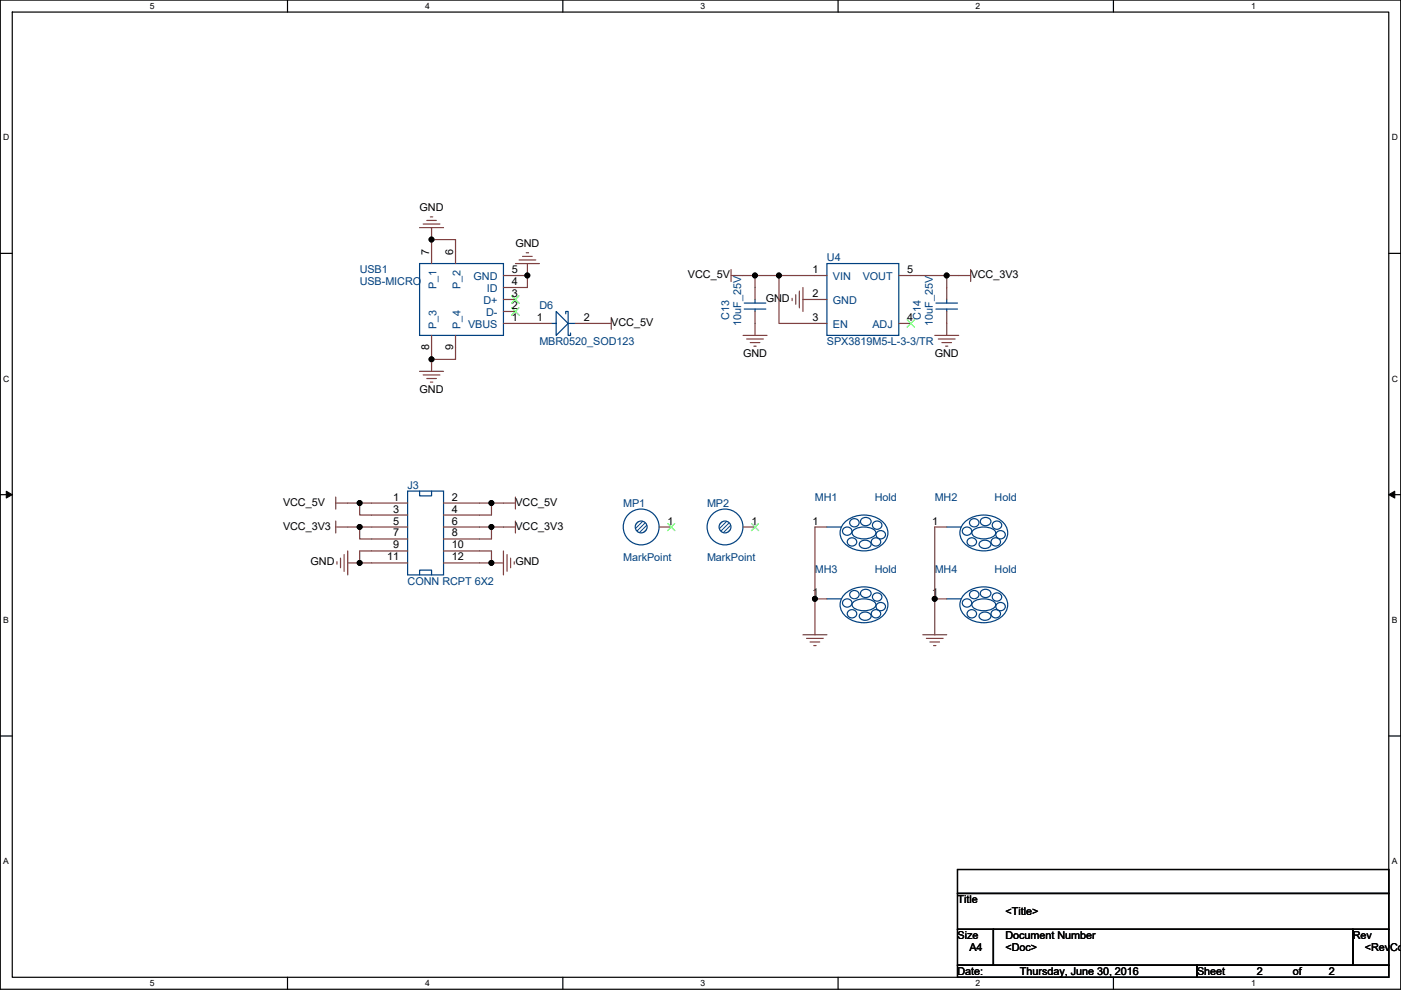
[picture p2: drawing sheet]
<svg xmlns="http://www.w3.org/2000/svg" width="297mm" height="210mm" viewBox="0 0 297 210" stroke-linecap="round" stroke-linejoin="round" font-family="sans-serif">
<path d="M.1 0h296.9v209.8h-296.9zM2.6 2.6h291.8v204.7h-291.8z" fill="none" stroke="#000" stroke-width=".25"/>
<g fill="#fff">
<path d="M31.8 .3h1v2h-1z"/>
<path d="M31.8 207.5h1v2.1h-1z"/>
</g>
<path d="M61 0v2.6M61 207.3v2.5" fill="none" stroke="#000" stroke-width=".25"/>
<g fill="#fff">
<path d="M90.1 .3h1v2h-1z"/>
<path d="M90.1 207.5h1v2.1h-1z"/>
</g>
<path d="M119.3 0v2.6M119.3 207.3v2.5" fill="none" stroke="#000" stroke-width=".25"/>
<g fill="#fff">
<path d="M148.5 .3h1v2h-1z"/>
<path d="M148.5 207.5h1v2.1h-1z"/>
</g>
<path d="M177.7 0v2.6M177.7 207.3v2.5" fill="none" stroke="#000" stroke-width=".25"/>
<g fill="#fff">
<path d="M206.9 .3h1v2h-1z"/>
<path d="M206.9 207.5h1v2.1h-1z"/>
</g>
<path d="M236.1 0v2.6M236.1 207.3v2.5" fill="none" stroke="#000" stroke-width=".25"/>
<g fill="#fff">
<path d="M265.2 .3h1v2h-1z"/>
<path d="M265.2 207.5h1v2.1h-1z"/>
<path d="M.7 28.2h1.3v2h-1.3z"/>
<path d="M295.1 28.2h1.3v2h-1.3z"/>
<path d="M.7 79.3h1.3v2.1h-1.3z"/>
<path d="M295.1 79.3h1.3v2.1h-1.3z"/>
</g>
<path d="M.1 53.7h2.5M294.4 53.7h2.6" fill="none" stroke="#000" stroke-width=".25"/>
<g fill="#fff">
<path d="M.7 130.5h1.2v2h-1.2z"/>
<path d="M295.1 130.5h1.2v2h-1.2z"/>
</g>
<path d="M.1 104.9h2.5M294.4 104.9h2.6" fill="none" stroke="#000" stroke-width=".25"/>
<path d="M1.3 104.2l1.3 .7-1.3 .7zM294.4 104.9l1.3-.7v1.4z" fill="#000" stroke="#000" stroke-width=".21"/>
<g fill="#fff">
<path d="M.7 181.7h1.2v2h-1.2z"/>
<path d="M295.1 181.7h1.2v2h-1.2z"/>
</g>
<path d="M.1 156.1h2.5M294.4 156.1h2.6M203 184.4h91.4v5.1h-91.4zM203 189.5h91.4v7.6h-91.4zM203 197.1h7.6v7.6h-7.6zM210.6 197.1h76.2v7.6h-76.2zM286.8 197.1h7.6v7.6h-7.6zM203 204.7h50.8v2.6h-50.8zM253.8 204.7h40.6v2.6h-40.6z" fill="none" stroke="#000" stroke-width=".25"/>
<g fill="none" stroke="#804040" stroke-width=".25">
<path d="M89 48.3h5M89.7 47.5h3.6M90.5 46.8h2M91.2 46h.6M109.3 55.9h5.1M110 55.1h3.6M110.8 54.4h2M111.6 53.6h.5M155 58.4h2.5M155 57.2v2.5M203.3 58.4h2.5M205.8 57.2v2.5"/>
<path d="M89 78.8h5M89.7 79.5h3.6M127.1 68.6h2.5M129.6 67.3v2.6M157.5 71.1h5.1M158.3 71.9h3.6M159.1 72.7h2M159.8 73.4h.5M168 63.3v.5M168.7 62.5v2M169.5 61.7v3.6M170.2 61v5.1"/>
<path d="M198.2 71.1h5.1M198.9 71.9h3.6M199.7 72.7h2M200.5 73.4h.5M90.5 80.3h2M91.2 81h.6M71.2 111.8h2.5M71.2 110.5v2.6M71.2 106.7h2.5M71.2 105.4v2.6M71.4 119.1v.6M72.2 118.4v2"/>
<path d="M73 117.6v3.6M73.7 116.9v5M106.7 111.8h2.6M106.7 106.7h2.6M106.7 116.9v5M107.5 117.6v3.6M108.3 118.4v2M109 119.1v.6M109.3 110.5v2.6M109.3 105.4v2.6M170.2 134.6h5.1M171 135.4h3.6"/>
<path d="M171.8 136.2h2M172.5 136.9h.5M195.6 134.6h5.1M196.4 135.4h3.6M197.2 136.2h2M197.9 136.9h.5"/>
</g>
<circle cx="153.7" cy="111.8" r="1.26" fill="#fff"/>
<circle cx="153.7" cy="111.8" r="1.26" fill="#004080" stroke="#004080" stroke-width=".25"/>
<g fill="none" stroke="#004080" stroke-width=".25">
<path d="M89 55.9h17.7v15.2h-17.7zM175.3 55.9h15.3v15.2h-15.3zM116.9 68.6h1v-2.5l2.6 2.5-2.6 2.5v-2.5M119.9 66.6v-.5h.6v5h.5v-.5M120.5 68.6h1.5M157.8 64.3h4.6M157.8 65.6h4.6M160.1 65.6v.5M160.1 63.5v.8M198.4 64.3h4.6M198.4 65.6h4.6M200.7 65.6v.5"/>
<path d="M200.7 63.5v.8M86.4 104.2h7.6v17.7h-7.6zM89 104.2v1h2.5v-1M200.7 111.8h3.1M204.3 112a.93 .93 0 0 1 1.5 .1 .93 .93 0 0 1-.4 1.4 .92 .92 0 0 1-1.1-.3 .92 .92 0 0 1 0-1.2zM204.7 110.6a5.9 5.9 0 0 1 8.6 1.1 3.4 3.4 0 0 1-2.2 4.6 5.8 5.8 0 0 1-7.3-1.9 3.1 3.1 0 0 1 .9-3.8zM205.3 114.3a.93 .93 0 0 1 1.5 .1 .93 .93 0 0 1-.4 1.4 .92 .92 0 0 1-1.1-.3 .92 .92 0 0 1 0-1.2zM205.8 110.3a.93 .93 0 0 1 1.5 0 .93 .93 0 0 1-.4 1.4 .92 .92 0 0 1-1.1-.3 .92 .92 0 0 1 0-1.1zM206.4 112.4a3.9 3.9 0 0 1 4.6 .3 .92 .92 0 0 1-.6 1.2 3.8 3.8 0 0 1-4.3-.5v-.4zM207.8 114.9a1.41 1.41 0 0 1 2.3 .5 1.34 1.34 0 0 1-1.3 .9 1.34 1.34 0 0 1-1.2-.9zM208.2 110a1.21 1.21 0 0 1 1.9 .6 1.17 1.17 0 0 1-1.1 .9 1.17 1.17 0 0 1-1.2-.9zM210.4 114.3a.93 .93 0 0 1 1.5 .1 .93 .93 0 0 1-.4 1.4 .92 .92 0 0 1-1.1-.3 .92 .92 0 0 1 0-1.2z"/>
<path d="M210.7 110.8a.93 .93 0 0 1 1.4 0 .93 .93 0 0 1-.3 1.4 .92 .92 0 0 1-1.2-.3 .92 .92 0 0 1 .1-1.1zM211.4 112.8a.93 .93 0 0 1 1.5 0 .93 .93 0 0 1-.4 1.4 .92 .92 0 0 1-1.1-.2 .92 .92 0 0 1 0-1.2zM89 121.9v-1h2.5v1M175.3 127h3.1M178.9 127.3a.93 .93 0 0 1 1.5 0 .93 .93 0 0 1-.4 1.4 .92 .92 0 0 1-1.1-.3 .92 .92 0 0 1 0-1.1zM179.3 125.8a5.9 5.9 0 0 1 8.6 1.1 3.4 3.4 0 0 1-2.2 4.7 5.8 5.8 0 0 1-7.3-2 3.1 3.1 0 0 1 .9-3.8zM179.9 129.6a.93 .93 0 0 1 1.5 0 .93 .93 0 0 1-.4 1.4 .92 .92 0 0 1-1.1-.3 .92 .92 0 0 1 0-1.1zM180.4 125.5a.93 .93 0 0 1 1.5 0 .93 .93 0 0 1-.4 1.4 .92 .92 0 0 1-1.1-.2 .92 .92 0 0 1 0-1.2zM181 127.6a3.9 3.9 0 0 1 4.6 .3 .92 .92 0 0 1-.6 1.3 3.8 3.8 0 0 1-4.3-.6v-.3zM182.4 130.2a1.41 1.41 0 0 1 2.3 .5 1.34 1.34 0 0 1-1.3 .9 1.34 1.34 0 0 1-1.2-.9zM182.8 125.2a1.21 1.21 0 0 1 1.9 .7 1.17 1.17 0 0 1-1.1 .8 1.17 1.17 0 0 1-1.2-.8zM185 129.6a.93 .93 0 0 1 1.5 0 .93 .93 0 0 1-.4 1.4 .92 .92 0 0 1-1.1-.3 .92 .92 0 0 1 0-1.1z"/>
<path d="M185.3 126a.93 .93 0 0 1 1.4 0 .93 .93 0 0 1-.3 1.4 .92 .92 0 0 1-1.2-.2 .92 .92 0 0 1 .1-1.2zM186 128a.93 .93 0 0 1 1.5 .1 .93 .93 0 0 1-.4 1.4 .92 .92 0 0 1-1.1-.3 .92 .92 0 0 1 0-1.2zM200.7 127h3.1M204.3 127.3a.93 .93 0 0 1 1.5 0 .93 .93 0 0 1-.4 1.4 .92 .92 0 0 1-1.1-.3 .92 .92 0 0 1 0-1.1zM204.7 125.8a5.9 5.9 0 0 1 8.6 1.1 3.4 3.4 0 0 1-2.2 4.7 5.8 5.8 0 0 1-7.3-2 3.1 3.1 0 0 1 .9-3.8zM205.3 129.6a.93 .93 0 0 1 1.5 0 .93 .93 0 0 1-.4 1.4 .92 .92 0 0 1-1.1-.3 .92 .92 0 0 1 0-1.1zM205.8 125.5a.93 .93 0 0 1 1.5 0 .93 .93 0 0 1-.4 1.4 .92 .92 0 0 1-1.1-.2 .92 .92 0 0 1 0-1.2zM206.4 127.6a3.9 3.9 0 0 1 4.6 .3 .92 .92 0 0 1-.6 1.3 3.8 3.8 0 0 1-4.3-.6v-.3zM207.8 130.2a1.41 1.41 0 0 1 2.3 .5 1.34 1.34 0 0 1-1.3 .9 1.34 1.34 0 0 1-1.2-.9zM208.2 125.2a1.21 1.21 0 0 1 1.9 .7 1.17 1.17 0 0 1-1.1 .8 1.17 1.17 0 0 1-1.2-.8zM210.4 129.6a.93 .93 0 0 1 1.5 0 .93 .93 0 0 1-.4 1.4 .92 .92 0 0 1-1.1-.3 .92 .92 0 0 1 0-1.1zM210.7 126a.93 .93 0 0 1 1.4 0 .93 .93 0 0 1-.3 1.4 .92 .92 0 0 1-1.2-.2 .92 .92 0 0 1 .1-1.2z"/>
<path d="M211.4 128a.93 .93 0 0 1 1.5 .1 .93 .93 0 0 1-.4 1.4 .92 .92 0 0 1-1.1-.3 .92 .92 0 0 1 0-1.2z"/>
<circle cx="153.7" cy="111.8" r="3.8"/>
</g>
<g fill="none" stroke="#804040" stroke-width=".25">
<path d="M91.5 53.4v2.5M96.6 53.4v2.5M106.7 58.4h2.6M172.8 58.4h2.5M190.6 58.4h2.5M91.5 71.1v2.6M96.6 71.1v2.6M106.7 68.6h2.6M106.7 66.1h2.6M106.7 63.5h2.6M106.7 61h2.6M114.4 68.6h2.5"/>
<path d="M122 68.6h2.5M160.1 66.1v2.5M160.1 61v2.5M172.8 63.5h2.5M172.8 68.6h2.5M190.6 68.6h2.5M200.7 66.1v2.5M200.7 61v2.5M78.8 106.7h7.6M78.8 109.2h7.6M78.8 111.8h7.6M78.8 114.3h7.6"/>
<path d="M78.8 116.9h7.6M78.8 119.4h7.6M94 106.7h7.7M94 109.2h7.7M94 111.8h7.7M94 114.3h7.7M94 116.9h7.7M94 119.4h7.7M157.5 111.8h2.6M198.2 111.8h2.5M172.8 127h2.5M198.2 127h2.5"/>
</g>
<path d="M108.5 65.3l1.6 1.5M108.5 62.8l1.6 1.5M110 65.3l-1.5 1.5M110 62.8l-1.5 1.5M192.3 67.8l1.6 1.6M193.9 67.8l-1.6 1.6M159.3 111l1.6 1.6M160.8 111l-1.5 1.6" fill="none" stroke="#0f0" stroke-width=".21"/>
<circle cx="135.9" cy="111.8" r="1.26" fill="#fff"/>
<circle cx="135.9" cy="111.8" r="1.26" fill="#004080" stroke="#004080" stroke-width=".25"/>
<g fill="none" stroke="#004080" stroke-width=".25">
<path d="M175.3 111.8h3.1M178.9 112a.93 .93 0 0 1 1.5 .1 .93 .93 0 0 1-.4 1.4 .92 .92 0 0 1-1.1-.3 .92 .92 0 0 1 0-1.2zM179.3 110.6a5.9 5.9 0 0 1 8.6 1.1 3.4 3.4 0 0 1-2.2 4.6 5.8 5.8 0 0 1-7.3-1.9 3.1 3.1 0 0 1 .9-3.8zM179.9 114.3a.93 .93 0 0 1 1.5 .1 .93 .93 0 0 1-.4 1.4 .92 .92 0 0 1-1.1-.3 .92 .92 0 0 1 0-1.2zM180.4 110.3a.93 .93 0 0 1 1.5 0 .93 .93 0 0 1-.4 1.4 .92 .92 0 0 1-1.1-.3 .92 .92 0 0 1 0-1.1zM181 112.4a3.9 3.9 0 0 1 4.6 .3 .92 .92 0 0 1-.6 1.2 3.8 3.8 0 0 1-4.3-.5v-.4zM182.4 114.9a1.41 1.41 0 0 1 2.3 .5 1.34 1.34 0 0 1-1.3 .9 1.34 1.34 0 0 1-1.2-.9zM182.8 110a1.21 1.21 0 0 1 1.9 .6 1.17 1.17 0 0 1-1.1 .9 1.17 1.17 0 0 1-1.2-.9zM185 114.3a.93 .93 0 0 1 1.5 .1 .93 .93 0 0 1-.4 1.4 .92 .92 0 0 1-1.1-.3 .92 .92 0 0 1 0-1.2zM185.3 110.8a.93 .93 0 0 1 1.4 0 .93 .93 0 0 1-.3 1.4 .92 .92 0 0 1-1.2-.3 .92 .92 0 0 1 .1-1.1zM186 112.8a.93 .93 0 0 1 1.5 0 .93 .93 0 0 1-.4 1.4 .92 .92 0 0 1-1.1-.2 .92 .92 0 0 1 0-1.2z"/>
<circle cx="135.9" cy="111.8" r="3.8"/>
</g>
<g fill="none" stroke="#804040" stroke-width=".25">
<path d="M91.5 50.8h5.1v2.6M91.5 48.3v2.5M91.5 50.8v2.6M109.3 58.4h2.5M111.8 55.9v2.5M111.8 58.4v2.6h-2.5M157.5 58.4h2.6M160.1 58.4h5.1M160.1 58.4v2.6M165.2 58.4v10.2h7.6M165.2 58.4h7.6M193.1 58.4h7.6"/>
<path d="M200.7 58.4v2.6M200.7 58.4h2.6M91.5 73.7v2.5M91.5 76.2v2.6M96.6 73.7v2.5h-5.1M109.3 68.6h5.1M124.5 68.6h2.6M160.1 68.6v2.5M170.2 63.5h2.6M200.7 68.6v2.5M73.7 106.7h2.6M73.7 111.8h2.6"/>
<path d="M73.7 119.4h2.6M76.3 106.7v2.5h2.5M76.3 106.7h2.5M76.3 111.8v2.5h2.5M76.3 111.8h2.5M76.3 119.4h2.5M78.8 116.9h-2.5v2.5M101.7 106.7h2.5M101.7 111.8h2.5M101.7 119.4h2.5M101.7 116.9h2.5v2.5M104.2 111.8v2.5h-2.5"/>
<path d="M104.2 106.7v2.5h-2.5M104.2 119.4h2.5M104.2 111.8h2.5M104.2 106.7h2.5M139.8 111.8h2.5M175.3 111.8h-2.5v22.8M198.2 111.8v22.8"/>
</g>
<path d="M141.5 111l1.6 1.6M143.1 111l-1.6 1.6" fill="none" stroke="#0f0" stroke-width=".21"/>
<g fill="#000" stroke="#000" stroke-width=".25">
<circle cx="91.5" cy="50.8" r=".5"/>
<circle cx="111.8" cy="58.4" r=".5"/>
<circle cx="160.1" cy="58.4" r=".5"/>
<circle cx="165.1" cy="58.4" r=".5"/>
<circle cx="200.7" cy="58.4" r=".5"/>
<circle cx="91.5" cy="76.2" r=".5"/>
<circle cx="76.2" cy="106.7" r=".5"/>
<circle cx="76.2" cy="111.8" r=".5"/>
<circle cx="76.2" cy="119.4" r=".5"/>
<circle cx="104.2" cy="119.4" r=".5"/>
<circle cx="104.2" cy="111.8" r=".5"/>
<circle cx="104.2" cy="106.7" r=".5"/>
<circle cx="172.8" cy="127" r=".5"/>
<circle cx="198.2" cy="127" r=".5"/>
</g>
<g font-size="2.3">
<text x="89" y="44.7">GND</text>
<text x="109.3" y="52.4">GND</text>
<text x="91" y="54.1" transform="rotate(-90 91 54.1)">7</text>
<text x="96.1" y="54.1" transform="rotate(-90 96.1 54.1)">6</text>
<text x="108.5" y="57.9">5</text>
<text x="145.9" y="59">VCC_5V</text>
<text x="172.3" y="57.9">1</text>
<text x="192.3" y="57.9">5</text>
<text x="205.8" y="59">VCC_3V3</text>
<text x="108.5" y="60.5">4</text>
<text x="108.5" y="65.5">2</text>
<text x="108.5" y="63">3</text>
<text x="162.4" y="64.1">GND</text>
<text x="172.3" y="63">2</text>
<text x="108.5" y="68.1">1</text>
<text x="113.9" y="68.1">1</text>
<text x="123.8" y="68.1">2</text>
<text x="129.6" y="69.1">VCC_5V</text>
<text x="172.3" y="68.1">3</text>
<text x="192.3" y="68.1">4</text>
<text x="91" y="74.2" transform="rotate(-90 91 74.2)">8</text>
<text x="96.1" y="74.2" transform="rotate(-90 96.1 74.2)">9</text>
<text x="157.5" y="75.7">GND</text>
<text x="198.2" y="75.7">GND</text>
<text x="89" y="83.4">GND</text>
<text x="60" y="107.2">VCC_5V</text>
<text x="83.4" y="106.2">1</text>
<text x="95.8" y="106.2">2</text>
<text x="109.3" y="107.2">VCC_5V</text>
<text x="60" y="112.3">VCC_3V3</text>
<text x="83.4" y="108.7">3</text>
<text x="83.4" y="111.3">5</text>
<text x="83.4" y="113.8">7</text>
<text x="95.8" y="108.7">4</text>
<text x="95.8" y="111.3">6</text>
<text x="95.8" y="113.8">8</text>
<text x="109.3" y="112.3">VCC_3V3</text>
<text x="141.5" y="111.3">1</text>
<text x="159.3" y="111.3">1</text>
<text x="172.3" y="111.3">1</text>
<text x="197.7" y="111.3">1</text>
<text x="65.8" y="119.9">GND</text>
<text x="82.1" y="118.9">11</text>
<text x="83.4" y="116.3">9</text>
<text x="95.8" y="116.3">10</text>
<text x="95.8" y="118.9">12</text>
<text x="109.3" y="119.9">GND</text>
<text x="172.3" y="126.5">1</text>
<text x="197.7" y="126.5">1</text>
<text x="203" y="191.6">Title</text>
<text x="213.2" y="194.1">&lt;Title&gt;</text>
<text x="203" y="199.2">Size</text>
<text x="205.5" y="201.7">A4</text>
<text x="213.2" y="199.2">Document Number</text>
<text x="213.2" y="201.7">&lt;Doc&gt;</text>
<text x="286.8" y="199.2">Rev</text>
<text x="289.4" y="201.7">&lt;RevCo</text>
<text x="203" y="206.8">Date:</text>
<text x="216.2" y="206.8">Thursday, June 30, 2016</text>
<text x="253.8" y="206.8">Sheet</text>
<text x="266.5" y="206.8">2</text>
<text x="274.1" y="206.8">of</text>
<text x="281.7" y="206.8">2</text>
</g>
<g font-size="2.3" fill="#004080">
<text x="76.3" y="58">USB1</text>
<text x="100.4" y="59.5">GND</text>
<text x="175.3" y="55.4">U4</text>
<text x="176.6" y="59.5">VIN</text>
<text x="182.9" y="59.5">VOUT</text>
<text x="76.3" y="60.5">USB-MICRO</text>
<text x="92.6" y="61.3" transform="rotate(-90 92.6 61.3)">P_1</text>
<text x="97.6" y="61.3" transform="rotate(-90 97.6 61.3)">P_2</text>
<text x="102.5" y="64.6">D+</text>
<text x="103.2" y="62">ID</text>
<text x="114.4" y="65.6">D6</text>
<text x="176.6" y="64.6">GND</text>
<text x="92.6" y="69.9" transform="rotate(-90 92.6 69.9)">P_3</text>
<text x="97.6" y="69.9" transform="rotate(-90 97.6 69.9)">P_4</text>
<text x="99.2" y="69.6">VBUS</text>
<text x="103.1" y="67.1">D-</text>
<text x="154.6" y="67.8" transform="rotate(-90 154.6 67.8)">C13</text>
<text x="157.1" y="69.1" transform="rotate(-90 157.1 69.1)">10uF_25V</text>
<text x="176.6" y="69.6">EN</text>
<text x="185" y="69.6">ADJ</text>
<text x="195.2" y="67.8" transform="rotate(-90 195.2 67.8)">C14</text>
<text x="197.8" y="69.1" transform="rotate(-90 197.8 69.1)">10uF_25V</text>
<text x="114.4" y="73.2">MBR0520_SOD123</text>
<text x="175.3" y="73.2">SPX3819M5-L-3-3/TR</text>
<text x="86.4" y="103.7">J3</text>
<text x="132.1" y="107.5">MP1</text>
<text x="149.9" y="107.5">MP2</text>
<text x="172.8" y="106.2">MH1</text>
<text x="185.5" y="106.2">Hold</text>
<text x="198.2" y="106.2">MH2</text>
<text x="210.9" y="106.2">Hold</text>
<text x="132.1" y="118.9">MarkPoint</text>
<text x="149.9" y="118.9">MarkPoint</text>
<text x="86.4" y="124">CONN RCPT 6X2</text>
<text x="172.8" y="121.5">MH3</text>
<text x="185.5" y="121.5">Hold</text>
<text x="198.2" y="121.5">MH4</text>
<text x="210.9" y="121.5">Hold</text>
</g>
<g font-size="1.8">
<text x="31.8" y="1.9">5</text>
<text x="90.1" y="1.9">4</text>
<text x="148.5" y="1.9">3</text>
<text x="206.9" y="1.9">2</text>
<text x="265.2" y="1.9">1</text>
<text x=".7" y="29.8">D</text>
<text x="295.1" y="29.8">D</text>
<text x=".7" y="81">C</text>
<text x="295.1" y="81">C</text>
<text x=".7" y="132.1">B</text>
<text x="295.1" y="132.1">B</text>
<text x=".7" y="183.3">A</text>
<text x="295.1" y="183.3">A</text>
<text x="31.8" y="209.2">5</text>
<text x="90.1" y="209.2">4</text>
<text x="148.5" y="209.2">3</text>
<text x="206.9" y="209.2">2</text>
<text x="265.2" y="209.2">1</text>
</g>
</svg>
